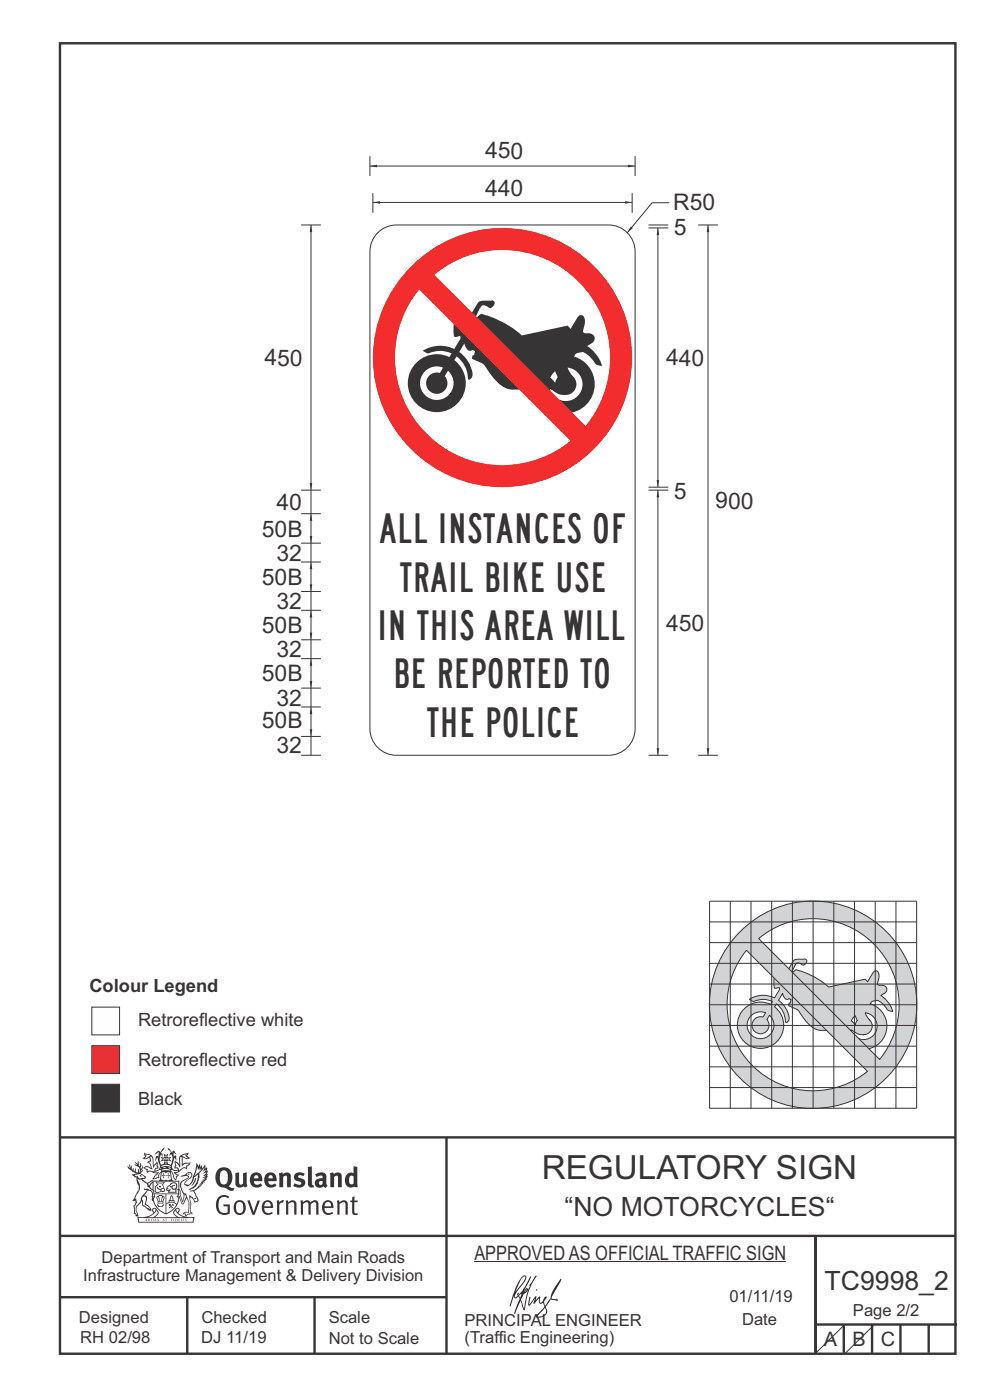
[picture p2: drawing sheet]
<svg xmlns="http://www.w3.org/2000/svg" width="210mm" height="297mm" viewBox="0 0 210 297" stroke-linecap="round" stroke-linejoin="round" font-family="sans-serif">
<g fill="none" stroke="#373435" stroke-width=".51">
<path d="M12.7 9.2h190v278h-190zM12.7 241.3h190M94.7 241.4v45.8M12.7 275.2h82M12.7 262.2h190.1M39.7 275.2v12M66.7 275.2v12M173 262.1v24.9M173 281h30M179 281v6M185 281v6M191 281v6"/>
<path d="M197 281v6"/>
</g>
<path d="M100.6 267.7h66.2" fill="none" stroke="#373435" stroke-width=".21"/>
<path d="M19.5 221.8h5.9v5.9h-5.9z" fill-rule="evenodd" fill="#ed3237" stroke="#373435" stroke-width=".21"/>
<path d="M19.5 230h5.9v5.9h-5.9z" fill-rule="evenodd" fill="#373435" stroke="#373435" stroke-width=".21"/>
<path d="M19.5 213.7h5.9v5.8h-5.9z" fill-rule="evenodd" fill="#fefefe" stroke="#373435" stroke-width=".21"/>
<g fill="#373435">
<path d="M47 248.4a2.55 2.55 0 0 0 0 2.7l.3 .2a.81 .81 0 0 0 1-1v-.5a1.04 1.04 0 0 0-1.1-1.5zM46.3 248.1a1.82 1.82 0 0 1 2.1-.2 1.82 1.82 0 0 1 .9 1.8 2.29 2.29 0 0 1-.8 2l.7 .3h.5l-.2 .6a2.87 2.87 0 0 1-2-.7 2.12 2.12 0 0 1-1.7-3.1z" fill-rule="evenodd"/>
<path d="M49.9 248.9l.8-.2v2a.46 .46 0 0 0 .3 .6 .46 .46 0 0 0 .6-.3v-2.1l.7-.2v2.4l.2 .5-.5 .3-.3-.3a1.02 1.02 0 0 1-1.2 .3 1.02 1.02 0 0 1-.6-1.1z" fill-rule="evenodd"/>
<path d="M54 249.5l-.1 .5h.9a.49 .49 0 0 0-.2-.6 .49 .49 0 0 0-.6 .1zM53.4 249.1a1.34 1.34 0 0 1 1.6-.2 1.34 1.34 0 0 1 .6 1.5v.2h-1.7a.77 .77 0 0 0 .5 .8 .77 .77 0 0 0 .9-.4l.3 .5a1.59 1.59 0 0 1-2 .2 1.59 1.59 0 0 1-.5-2.1z" fill-rule="evenodd"/>
<path d="M57 249.5l-.1 .5h1a.49 .49 0 0 0-.2-.6 .49 .49 0 0 0-.7 .1zM56.4 249.1a1.34 1.34 0 0 1 1.6-.2 1.34 1.34 0 0 1 .7 1.5v.2h-1.8a.77 .77 0 0 0 .5 .8 .77 .77 0 0 0 .9-.4l.4 .5a1.59 1.59 0 0 1-2.1 .2 1.59 1.59 0 0 1-.5-2.1z" fill-rule="evenodd"/>
<path d="M59.2 248.9l.7-.2 .1 .4a.95 .95 0 0 1 1-.3 .95 .95 0 0 1 .7 .8v2.3h-.8v-2.3a.46 .46 0 0 0-.8 .1v2.2h-.8z" fill-rule="evenodd"/>
<path d="M62.6 249.1a1.75 1.75 0 0 1 2-.1l-.2 .5-.6-.2a.43 .43 0 0 0-.6 .3l.4 .3a1.04 1.04 0 0 1 1.2 1.1 1.04 1.04 0 0 1-1.4 1l-1.2-.4 .3-.6 1 .4 .4-.4a.88 .88 0 0 0-1-.5l-.4-.2-.1-.4z" fill-rule="evenodd"/>
<path d="M65.3 247.6l.8-.2 .1 3.8 .3 .2 .1 .4a.88 .88 0 0 1-1 0 .88 .88 0 0 1-.3-1z" fill-rule="evenodd"/>
<path d="M67.8 250.6a.43 .43 0 0 0-.1 .7 .43 .43 0 0 0 .7-.1v-.7zM66.8 249.1a1.7 1.7 0 0 1 2.4 .1v1.9l.3 .4-.4 .5-.5-.4a1.03 1.03 0 0 1-1.7-.1 1.03 1.03 0 0 1 .8-1.5h.7v-.4a.8 .8 0 0 0-1.2 .1z" fill-rule="evenodd"/>
<path d="M70 248.9l.7-.2 .1 .4a.95 .95 0 0 1 1-.3 .95 .95 0 0 1 .7 .8v2.3h-.8v-2.3a.46 .46 0 0 0-.8 .1v2.2h-.8z" fill-rule="evenodd"/>
<path d="M74.3 249.5a1.48 1.48 0 0 0 0 1.7h.5l.2-.1v-1.5l-.3-.2zM75 247.4l.8 .1 .1 4.4h-.7l-.1-.2a1.26 1.26 0 0 1-1.4 0 1.26 1.26 0 0 1-.5-1.3 1.29 1.29 0 0 1 .4-1.4 1.29 1.29 0 0 1 1.4-.1z" fill-rule="evenodd"/>
<path d="M46.4 253.9a1.72 1.72 0 0 1 2.3 0l-.3 .3a1.24 1.24 0 0 0-1.4-.2 1.24 1.24 0 0 0-.6 1.4 1.49 1.49 0 0 0 1.2 1.9l.7-.1v-1.3h-.8l-.1-.4h1.3v1.9a1.93 1.93 0 0 1-2.2 0 1.93 1.93 0 0 1-.7-2.2l.2-.8z" fill-rule="evenodd"/>
<path d="M50.4 255.1a1.65 1.65 0 0 0 .2 2.2 .99 .99 0 0 0 1-1.4 .78 .78 0 0 0-.4-.8 .78 .78 0 0 0-.8 0zM50 254.9a1.33 1.33 0 0 1 1.6-.1 1.33 1.33 0 0 1 .5 1.4 1.31 1.31 0 0 1-1.3 1.6 1.31 1.31 0 0 1-1.2-1.6v-.6z" fill-rule="evenodd"/>
<path d="M52.5 254.7l.4-.1 .9 2.6 .8-2.5h.5l-1.1 3h-.5z" fill-rule="evenodd"/>
<path d="M56.3 255.2l-.2 .7h1.3a.7 .7 0 0 0-.3-.8 .7 .7 0 0 0-.8 .1zM55.9 255a1.22 1.22 0 0 1 1.5-.2 1.22 1.22 0 0 1 .5 1.5h-1.8a.93 .93 0 0 0 .5 1 .93 .93 0 0 0 1.1-.2l.2 .3a1.43 1.43 0 0 1-1.8 .1 1.43 1.43 0 0 1-.6-1.7z" fill-rule="evenodd"/>
<path d="M58.7 254.7l.4-.1 .1 .5 .4-.4 .6-.1-.2 .5a.66 .66 0 0 0-.8 .7v1.9h-.4z" fill-rule="evenodd"/>
<path d="M60.6 254.7l.4-.1 .1 .5a.94 .94 0 0 1 1-.5 .94 .94 0 0 1 .8 .8v2.3h-.5l-.1-2.5a.81 .81 0 0 0-1.2 .3v2.2h-.4z" fill-rule="evenodd"/>
<path d="M63.7 254.7l.5-.1 .1 .5 .4-.3a.78 .78 0 0 1 1.1 .3 .9 .9 0 0 1 1-.5 .9 .9 0 0 1 .8 .8v2.3h-.5l-.1-2.5a.67 .67 0 0 0-1.1 .3v2.2h-.5v-2.4l-.4-.3-.7 .4v2.3h-.5z" fill-rule="evenodd"/>
<path d="M69 255.2l-.1 .7h1.3a.7 .7 0 0 0-.3-.8 .7 .7 0 0 0-.9 .1zM68.7 255a1.22 1.22 0 0 1 1.5-.2 1.22 1.22 0 0 1 .5 1.5h-1.8a.93 .93 0 0 0 .4 1 .93 .93 0 0 0 1.2-.2l.1 .3a1.44 1.44 0 0 1-1.7 .1 1.44 1.44 0 0 1-.6-1.7z" fill-rule="evenodd"/>
<path d="M71.4 254.7l.5-.1 .1 .5a.94 .94 0 0 1 1-.5 .94 .94 0 0 1 .8 .8v2.3h-.5l-.1-2.5a.81 .81 0 0 0-1.2 .3v2.2h-.4z" fill-rule="evenodd"/>
<path d="M74.7 253.9l.5-.1v.9h.7l-.1 .3h-.6v2.2l.1 .2h.5l.1 .3a.75 .75 0 0 1-1.2-.6v-2.1h-.4v-.3h.4z" fill-rule="evenodd"/>
<path d="M30.8 244.9l1.1 .3-.9 .5h-.4l.6-.5zM31.8 245.4h.2a2.44 2.44 0 0 1 .4 1.9l.1 .5 .7-1-.1 .6 .3 .3a.57 .57 0 0 0-.6 .7l-1-.1-.5 .2 .2-.5-.8-.3 .7-.1 .9 .5 .1-.1-.6-1.3-.2-.2h.5zM30.7 244.4l-.1 .5 .2 .4-.6 .4a1.04 1.04 0 0 0 1.4-.1l.2 .6-.3 .1-.2 .4a.94 .94 0 0 1 .8 1.1l-.2-.1a1.16 1.16 0 0 0-1.5-.1l.3 .4 .4 .2 .1 .5 .2 .1 .1-.2a.94 .94 0 0 1 1.1 .2l.8 .1-1.2 1.2a1.13 1.13 0 0 0 1.2-.2l.4-.1-.1-.4 .5-.8a.83 .83 0 0 0-.6 1.1l-.3-.1-.7 .4 1.1-1.4-.5 .1-.5-.1 1.3-.5-.1-.1-.9 .4v-.3l.2-.2 .3 .1 .1-.3-.2-.4v-.6l-.1-.4-.7 1v-.7a1.42 1.42 0 0 0-1.6-1.8z" fill-rule="evenodd"/>
<path d="M38.5 245.2l.5-.2 .7-.1-.6 .3 .8 .5h-.3zM38.3 245.5l.2-.1 .1 2a1.69 1.69 0 0 1 1.6-.6l-.8 .5 .1 .5a1.1 1.1 0 0 0-1.5 .6l-.1-.5-.2-.2h-.5l.3-.4-.3-.7a1.42 1.42 0 0 1 .8 1.1l.2-.1zM37.1 246.2l.1 1-.2 .3 .1 .4h.5l.1 .2a.96 .96 0 0 1-1.1-.1l-.1 .1a1.06 1.06 0 0 0 1.3 .2v.1a.72 .72 0 0 1-1 .2l.3 .5 .6 .2-.4 .2-.1 .6-.2-.3-.4-1.1-.4-.4 .4 .9a1.54 1.54 0 0 0 .7 1.2l.2-.3a.58 .58 0 0 1 .4-.8l.2-.1h-.3l-.5-.3 .9-.5a.93 .93 0 0 1 1.2-.5v.2l.2-.2 .1-.5a.99 .99 0 0 0 .7-.8l-1.3 .1-.3 .2-.1-1.4 .9 .4 .9-.3h-.4l-.5-.4 .4-.7-.6 .2a1.46 1.46 0 0 0-1.4 2.1v.4l-.2-.4z" fill-rule="evenodd"/>
<path d="M35.6 248.9l.2 .1-.1 .3 .4 .1h-.4v.6l-.1-.6h-.3l.3-.1z" fill-rule="evenodd"/>
<path d="M34.6 248.9l.2 .1v.3l.3 .1h-.3l-.1 .6v-.6h-.4l.4-.1z" fill-rule="evenodd"/>
<path d="M34.3 248.8a.57 .57 0 0 1 .9 .2 .57 .57 0 0 1 .9-.2l.2 1.4h-.2a.57 .57 0 0 1-.9 0 .69 .69 0 0 1-1.1 0zM34.2 248.1l-.3 2.1-.2 .4h3l-.2-.4-.3-2.1h-.2v.2l-.8-.1-.8 .1v-.2z" fill-rule="evenodd"/>
<path d="M34.2 252.4a.3 .3 0 0 0 .6 0 .3 .3 0 0 0-.6 0zM33.3 250.9l.3 .3-.3 .4a.79 .79 0 0 0 0 1.3l.8-.2-.1-.3a.55 .55 0 0 1-.7-.6l.1-.1 .2 .3 .3 .2 .8-.2-.4-.7 .4-.4-.7 .2zM33 250.7l1.1 .2 .9-.2-.4 .6 .4 1.2a.56 .56 0 0 1-.8 .3l-.2 .1a.73 .73 0 0 1-.9 .1 .73 .73 0 0 1-.3-1v-.4l.6-.4z" fill-rule="evenodd"/>
<path d="M35.6 251.8l.7-.4a.58 .58 0 0 1 1-.1 .58 .58 0 0 1-.4 .9l-.3-.3a.43 .43 0 0 1 .6-.4 .57 .57 0 0 0-.8 .2l-.2-.1-.3 .1 .4 .2a.55 .55 0 0 0 .9 .4v.5h-1.3l.3-.4-.1-.1-.6 .1 .2-.3-.2-.1zM35.4 251.8l-.1 .2a.39 .39 0 0 0 .2 .6h.3l-.2 .4h1.9l-.1-.8a.86 .86 0 0 0-.1-1.3 .86 .86 0 0 0-1.3 .4z" fill-rule="evenodd"/>
<path d="M36 254.8h.8v.2h-.8zM36.4 253.8l.2 .8h-.4zM36.4 253.5l-.3 .5-.1 .6h-.2v.4l-.7 .4 .2 .1a1.48 1.48 0 0 1 2.1 .2l.2-.1-.6-.5v-.5h-.2l-.1-.6z" fill-rule="evenodd"/>
<path d="M35.8 255.4l.4 .1 .1 .3 .3-.2-.2-.2a.38 .38 0 0 1 .5 .5l-.2-.2-.3 .2 .3 .2-.3 .3-.1-.4-.4 .4-.1-.2 .4-.3-.1-.1-.2 .1z" fill-rule="evenodd"/>
<path d="M34.5 254h.2v.2l-.2 .6h-.2zM33.6 255.3h.9v.2a.55 .55 0 0 1-.8 .4v-.2l-.2-.1zM33.4 254h.2l.2 .8h-.2zM33.6 255l.8-.1 .1 .2h-.8zM33.8 253.7h.5l-.2 1.1h-.1zM33.3 253.8l-.1 .3 .3 1.1a.48 .48 0 0 0-.1 .6 .48 .48 0 0 0 .5 .2h.5a.49 .49 0 0 0 .2-.8l.3-1.1-.1-.3a1.42 1.42 0 0 0-1.5 0z" fill-rule="evenodd"/>
<path d="M33.7 251.5l.4 .1 .1 .3h-.3z" fill-rule="evenodd"/>
<path d="M41.3 250.1l.3-.2-.2 .8-.6 .8h-.2l.5-.7z" fill-rule="evenodd"/>
<path d="M39.7 249l.3-.2 .5 .2a.88 .88 0 0 1-.6 1.1 1.22 1.22 0 0 0-.8 1.3l.5 .2a.72 .72 0 0 0 .9-.4l.5-.8 .2-.6 .8-.6v.2a2.85 2.85 0 0 1-2 2.9l.1 .1a2.13 2.13 0 0 0 1.9-1.5v-.3a2.01 2.01 0 0 0 .3-1.7l1.1-1.3-.4 1 .7-.5-.7 1 .8-.4-.8 .8 .7-.2-.9 .6 .8-.1-.8 .4h.7l-.8 .3 .3 .2h-.4l.2 .3h-.4l.2 .3h-.4l.1 .2h-.1a2.16 2.16 0 0 1-2 1.1l.1 .2 .4-.1a.76 .76 0 0 1 .7 .8l.5 1.2-.6 .2a1.45 1.45 0 0 0-1.1-1.3l.2 1.8-.1 1.8 .4 .3a1.07 1.07 0 0 0-1.2 .4v-.3l-.5-.2a.87 .87 0 0 1 1.1-.1v-.7a4.4 4.4 0 0 0-.6-3.1l-.1-.3h-.2a2.16 2.16 0 0 1-.7-2.2l.3-.4 1.2-.7a.55 .55 0 0 0-.4-.8zM37.8 252.4a.76 .76 0 0 1 .3 1.1l.6 1.6 .4-1.7 .2 .1a.61 .61 0 0 1-.1 .9l-.3 .8-.2 .1-.7-1.6-.3 .1a1.18 1.18 0 0 0 .1-1.4zM41.8 247.5l.2 .7 .3-.5v.6l.4-.5a1.9 1.9 0 0 1-1.2 1.4l-.3 .3zM38.2 249.6l1.4-.2 .2 .2v.3l-.5 .2a1.26 1.26 0 0 0-.9 1.9l.2 .7a1.84 1.84 0 0 1 .1 2.1l-.4-1.4a.96 .96 0 0 0-.4-1.2l-.4 .2a.78 .78 0 0 1 0 1.3l.1 .3h.4l.4 1.1a.38 .38 0 0 0 .2 .4 .38 .38 0 0 0 .4-.1l.6-1.2a2.94 2.94 0 0 1 .4 2.5l-.1 .4h-.8l-.3 .4v.2l.4-.1 .1 .4 .2 .1a1.02 1.02 0 0 1 1.3-.5v-.4l-.3-.1 .1-1.8-.3-1.3h.1a1.14 1.14 0 0 1 .8 1 .63 .63 0 0 0 .8-.2 .63 .63 0 0 0-.2-.9l-.6-1.2 .9-.6 .2-.4h.3l-.1-.2h.4l-.1-.3h.3l-.1-.3 .5-.1-.2-.2 .6-.4v-.2h-.2l.4-.5h-.3l.3-.5-.4 .1 .4-.5v-.3l-.3 .2 .2-.7-.1-.2-.4 .3v-.8l-.6 .8-.2-.8-.2 .5-.3-.7-.1 .6-.5-.8-.1 1.4-.6 1.8a1.81 1.81 0 0 1-1 1.5l-.6-.2a1.75 1.75 0 0 1 1.1-1.2 .75 .75 0 0 0 .1-1.3 .75 .75 0 0 0-1.2 .4z" fill-rule="evenodd"/>
<path d="M41.2 254.1h.3l.2 .2-.4 .1z" fill-rule="evenodd"/>
<path d="M29.4 258.4h11.6l-.1 .8h-11.4zM31.3 258.2l.5-.1a2.48 2.48 0 0 0 1.4-1.3l.3 .5-.5 .6-.5 .3zM32.5 256.6l.3-.2 .2 .1-.3 .7zM37.2 256.8a2.65 2.65 0 0 0 1.8 1.4h-1.1l-.5-.3-.5-.6zM37.4 256.5l.2-.1 .3 .2-.3 .6zM29.2 258.2l.1 1.2h11.8l.2-1.1-.2-.1a4.1 4.1 0 0 1-3.3-.9l.3-.4-.1-.6a1.06 1.06 0 0 0-1.3 1l.2 .4 .6 .5h-4.7l.3-.1a.84 .84 0 0 0 .6-.8 .84 .84 0 0 0-.5-.8l-.3-.2h-.5l-.1 .6 .3 .4a4.2 4.2 0 0 1-3.4 .9z" fill-rule="evenodd"/>
<path d="M31 258.7l.1 .2h-.2zM31 258.5l-.3 .6 .4-.2 .2 .2z" fill-rule="evenodd"/>
<path d="M31.3 258.6h.3v.4a.25 .25 0 0 0 .2-.1 .25 .25 0 0 0-.1-.3h.1a.29 .29 0 0 1 0 .4 .29 .29 0 0 1-.4 0 .29 .29 0 0 1 0-.4z" fill-rule="evenodd"/>
<path d="M32.2 258.6a.22 .22 0 0 1 .3 .2 .22 .22 0 0 1-.3 .2zM32 258.6l.1 .4a.33 .33 0 0 0 .4 0 .33 .33 0 0 0 0-.4 .33 .33 0 0 0-.5 0z" fill-rule="evenodd"/>
<path d="M32.9 258.7l.1 .2h-.2zM32.9 258.5l-.2 .6 .3-.2 .2 .2z" fill-rule="evenodd"/>
<path d="M33.3 258.6h.2l.1 .1 .2-.1-.2 .2 .2 .3-.3-.3-.1 .3h-.1l.2-.3z" fill-rule="evenodd"/>
<path d="M34.7 258.7l.1 .2h-.2zM34.7 258.5l-.3 .6 .4-.2 .2 .2z" fill-rule="evenodd"/>
<path d="M35 258.5h.5l-.2 .1v.5h-.2l.1-.5z" fill-rule="evenodd"/>
<path d="M36.2 258.6l.3-.1-.1 .1v.2h.1h-.1v.3h-.2z" fill-rule="evenodd"/>
<path d="M36.7 258.6h.2v.5h-.2z" fill-rule="evenodd"/>
<path d="M37.3 258.6a.22 .22 0 0 1 .3 .2 .22 .22 0 0 1-.3 .2zM37.1 258.6v.4a.33 .33 0 0 0 .5 0 .33 .33 0 0 0 0-.4 .33 .33 0 0 0-.5 0z" fill-rule="evenodd"/>
<path d="M37.8 258.6l.4-.1-.2 .1v.2h.1h-.1v.2l.2 .1h-.4z" fill-rule="evenodd"/>
<path d="M38.4 258.6h.2l-.1 .4 .2 .1h-.3z" fill-rule="evenodd"/>
<path d="M38.9 258.6h.2v.5h-.2z" fill-rule="evenodd"/>
<path d="M39.3 258.6h.2h-.1l.2 .3-.2 .2-.1-.1v-.1l.2 .1z" fill-rule="evenodd"/>
<path d="M34.2 247.4a1.51 1.51 0 0 1 2 .2 2.67 2.67 0 0 0-2.1 0zM35.7 247.6l.4 .1 .1 .3-.4-.1zM34.6 247.6h.5l.1 .2h-.4zM34 247.8l.3 .2h-.3zM34.9 246.9l.3-.2 .3 .2zM34.9 245.6l.2 .1v.3h-.2zM35 245.1l.2 .2 .2-.2-.1 .3h-.2zM35.1 246.3h.2l.1 .4-.2-.2-.2 .2zM35.3 245.7l.2-.1v.4h-.2zM34.4 245.7h.3l.1 .3-.4 .1 .2-.2zM35.7 245.7h.3l-.2 .2 .2 .2-.4-.1zM32.7 244.9l1-.5-.1 1-.2-.2-.3 .2-.3 1.1 .5-1 .3 .9a1.84 1.84 0 0 1 .2 1.7l.4 .1a2.48 2.48 0 0 1 2.2 0l.2-.2-.2-.7 .7-1.8 .4 .7-.2-1-.2-.1-.2 .3v-.9l.6 .4-.6-.8-.3 .1-.1 .4-.5-.9-.5-.3 .2 .5 .6 .5-.5 .8 .4-.4a2.06 2.06 0 0 1 0 2.3l-.5-.2-.2-.6 .1-.1 .8 .2-.4-.5 .4-.5-.7 .2-.2-.2 .2-.7-.5 .4-.5-.4 .2 .7-.2 .2-.7-.2 .4 .5-.4 .5 .8-.2 .1 .1-.2 .6-.5 .2a2.02 2.02 0 0 1 0-2.2l.3 .5-.1-.7-.3-.1 .8-1.2-.4 .3-.5 .8-.2-.3a.8 .8 0 0 0-.8 .5z" fill-rule="evenodd"/>
<path d="M29.2 250.1l.3 .1a.61 .61 0 0 1 .8 .4l.3 .2a.8 .8 0 0 1 .6 1l.4 .1 .5 .5a1 1 0 0 1 .5 1.1l-.1 .7v-.5h-.1a.96 .96 0 0 0-.8-1.3l-.2-.2h-.7l-.1-.1-.1 .1 .1 .3h.6l-1.2 1.3-.2 1-.4 .6a1.33 1.33 0 0 0-.5 1.8l.2 .5a1.26 1.26 0 0 1-.5-1.5l-.1-.3a1.56 1.56 0 0 0 .4-1.7l-.3 .2 .2-.5a3.2 3.2 0 0 0 .7-3zM30.4 253.9h.4a2.06 2.06 0 0 1-.1 1.6l.7 .5 .4 .4-.6-.1-.8-.6-.1-.9a.51 .51 0 0 1 .1-.9zM28.6 249.3a1.52 1.52 0 0 1 2.1 .5l-1.1 .2-.2-.1-.1-.4h-.5zM27.5 247v.8l-.3-.4h-.1a3.1 3.1 0 0 0 1.9 1.6l-1 .1 .5 .6 .5 .1 .1 1.1a1.84 1.84 0 0 1-.3 2.5l-.4 .9-.3 .4 .2 .1 .4-.1 .1 .4-.2 .5-.3 .2 .1 1.7h.2l.3 .5 .1 .1 .4-.1-.1-.5a1.3 1.3 0 0 1-.1-1.7l.9-1 .1 1.1 .6 .2 .5 .5 .1-.1 .2 .3h.5a1.85 1.85 0 0 0-1.2-1.4l.1-.3a1.39 1.39 0 0 0 0-1.4l-.5-.1 .5-.5a.66 .66 0 0 1 .9-.4 .66 .66 0 0 1 .3 .9l-.1 .4 .2-.1v.2l-.1 .3 .2 .5 .1-.3a2.24 2.24 0 0 0 .1-2.2 .73 .73 0 0 1-.7-.7 .73 .73 0 0 1 .6-.7v-.2a.94 .94 0 0 0-.9 .8 .48 .48 0 0 1-.1-.6 .48 .48 0 0 1 .5-.2l.5-.3a.51 .51 0 0 0-.8 .2l-.5 .2-1-.8h.6l.2-.5-1.2-.7 .5-.5v-.3l-.5 .4 .1-.2a.69 .69 0 0 0 .2-1v.4l-.2 .3v-1.1l-.3-.2 .1 .6-.1 .2-.4-1.3v.7l-.6-.4 .5 .7-.6-.2 .3 .3a1 1 0 0 1 .7 1.4l-.2-.8v.9l-.5-.2v-.8l-.2 .7-.2-.1-.1-.6-.2 .4-.2-.2 .1-.7-.2 .5z" fill-rule="evenodd"/>
<path d="M29.6 249.4l.2-.1 .3 .2z" fill-rule="evenodd"/>
<path d="M32.4 250.5h5.6v2l-.2-.1v-1.7h-5.2v2.5h5.2v-.8l.1 .2-.1 1.1v-.3h-2.5v4a4.1 4.1 0 0 0 2.6-3.6l.1-.1a4 4 0 0 1-2.8 3.9 4.2 4.2 0 0 1-2.8-4.7l.1 1.2 .1-.1a3.8 3.8 0 0 0 2.5 3.4v-4h-2.5l-.2-.9z" fill-rule="evenodd"/>
<circle cx="40" cy="249.1" r=".17"/>
</g>
<g fill="#252726">
<path d="M111.6 273.7l.2-.2-.5 .7zM110.4 274.5l.3 .1-.3 .7-.3-.4zM110.9 270.9l.5-.1a9.3 9.3 0 0 1-2 3.2l-.1 .2 1-2.5zM110.6 271a14.7 14.7 0 0 0-2.2 4.9l-.3 1.2 .1 .1 .8-2.4a.42 .42 0 0 0 .2 .7 .42 .42 0 0 0 .6-.3l.2-.2 .2 .6-1.1 3.1h.2l1.1-2.8 .6 1.9 .2 .2 .2-.5a13.5 13.5 0 0 1 2-6.2l.5-.5-.2-.2-1.6 2.1 .4-.1a14.9 14.9 0 0 0-1.3 5.1l-.4-1.2a1.39 1.39 0 0 1 .2-1.8l.1-.2a.92 .92 0 0 0 .8-1.2 .75 .75 0 0 0-.7 .7l-.2 .2 1.6-3.4h-.1l-.4 .7a10.5 10.5 0 0 1-2.2 3.2l.2-.4a.32 .32 0 0 0-.4 .2 .32 .32 0 0 0 .1 .4l-.5 .4a3.2 3.2 0 0 1 1.1-2.3l.5-.6a2.49 2.49 0 0 0 .7-1.6l-.3-.2z" fill-rule="evenodd"/>
<path d="M115.6 277.5a1.15 1.15 0 0 1 .1 1.3 1.15 1.15 0 0 1-1.2 .5h-.5zM112.3 275.1l-.3 1.7 .3 .2 1.2-1.5-.3 1.1 1.1-1.2a.94 .94 0 0 0 .4 1.2l.5-.3 .3 .9-1.2 1.3a.98 .98 0 0 0-.5 1 1.9 1.9 0 0 0 2.3-1.3l-.1-.3a1.02 1.02 0 0 1 .3-1.4l.5-.9 1.5 .3-.2-.5v.3l-1.1-.2v-.2l2-3.6 .1-.3-.1-.1-1.8 2.7a6.6 6.6 0 0 1-1.5 3l-.2-.2a1.01 1.01 0 0 1 .4-1.4l.1-.2-.3-.2-.3 .5-.2 .5-.5 .4-.2-.4 .1-.9-.2-.1-.8 .9 .2-.9h-.1l-1.4 1.7 .2-1.4v-.1z" fill-rule="evenodd"/>
<path d="M113.7 273.5l.3 .3h-.3z" fill-rule="evenodd"/>
</g>
<path d="M179 281.2l-6.1 6" fill="none" stroke="#373435" stroke-width=".21"/>
<g fill="#d2d3d5" stroke="#373435" stroke-width=".21">
<path d="M183.5 214.9l.4 .8 .6 .7a1.81 1.81 0 0 1 .4 2 1.81 1.81 0 0 1-1.8 1.1l-1.2-.2-1.4-.8a2.85 2.85 0 0 0 4.9 1 2.85 2.85 0 0 0-1.9-4.6zM159.1 215.7a2.85 2.85 0 0 0 .4 4 2.85 2.85 0 0 0 4-.3 2.85 2.85 0 0 0-.3-4l-.5 .9a1.81 1.81 0 0 1-.7 2.9 1.81 1.81 0 0 1-2.5-1.6 1.81 1.81 0 0 1 2.3-1.8l.6-.9a2.84 2.84 0 0 0-3.3 .8zM164.4 206.3l.6 .3a1.19 1.19 0 0 0 1.4 .5l2.1-3.4 .5-.2h1.9a.71 .71 0 0 1 0 1 .71 .71 0 0 1-1.1 0 .83 .83 0 0 0-1.2 .4l-.2 .4a.99 .99 0 0 0-.4 1.1l.9-.7 .8 .3a16.1 16.1 0 0 1 6.1 3.4l7.7-1.7 .5 .6 .7-1.1a2.07 2.07 0 0 1 1.1-1.3l.6 .5 .1 .5-.4 1.9a1.08 1.08 0 0 0 1.2 .2 .94 .94 0 0 1 .8 .9 .94 .94 0 0 1-.8 1l-.5 .3a5.1 5.1 0 0 1 2.5 3.4l-.6-.2a1.31 1.31 0 0 1-.9-.9l-.8-.8a1.63 1.63 0 0 0-2-.2l-.4 .5a4.9 4.9 0 0 1 1.9 8.3 4.9 4.9 0 0 1-8.1-2.8 12.7 12.7 0 0 1-5.5-.2 11.7 11.7 0 0 1-3.5-3.9l-2.1-1.1 .1-.5h.3l.1-.6v-.2l-.3-.1a.9 .9 0 0 1-1.3-.7l-.2-.4-.9 1.4a4.9 4.9 0 0 1 2.2 4.3l-.5 .4-.2-.1a4.9 4.9 0 0 0-1.9-3.8l-.4 .6a4.9 4.9 0 0 1-.8 8.3 4.9 4.9 0 0 1-7.1-4.4 4.9 4.9 0 0 1 7.1-4.4l.3-.7a4.7 4.7 0 0 0-3.8 0h-.3l-.7-.4a5.3 5.3 0 0 1 5.3-.3l1.1-2-.2-.2-.8 .2a5.7 5.7 0 0 1 0-3.4zM181.1 215.7l.3-.2 .4 1-.4 .9-.8-.8z" fill-rule="evenodd"/>
<path d="M150.5 213.1a22 22 0 0 1 44 0 22 22 0 0 1-44 0zM158.3 201.6a18.2 18.2 0 0 0 1.3 24.4 18.2 18.2 0 0 0 24.4 1.3zM160.9 199.1a18.2 18.2 0 0 1 24.5 1.2 18.2 18.2 0 0 1 1.2 24.5z" fill-rule="evenodd"/>
</g>
<g fill="none" stroke="#373435" stroke-width=".21">
<path d="M141.9 43h-3.6l-5.2 6.4M150.5 191.2h43.9v43.9h-43.9zM150.5 200h43.9M150.5 195.6h43.9M154.9 191.2v43.9M159.3 191.2v43.9M163.7 191.2v43.9M168.1 191.2v43.9M172.5 191.2v43.9M176.9 191.2v43.9M181.3 191.2v43.9M185.7 191.2v43.9"/>
<path d="M190 191.2v43.9M150.5 217.5h43.9M150.5 213.1h43.9M150.5 208.8h43.9M150.5 204.4h43.9M150.5 230.7h43.9M150.5 226.3h43.9M150.5 221.9h43.9M185.3 281.2l-6.1 6"/>
</g>
<path d="M133.8 48l.4 .4-1.1 1z" fill="#373435"/>
<path d="M66 47.7v56.3M80.1 49.4a5.6 5.6 0 0 1 4-1.7h45a5.6 5.6 0 0 1 5.6 5.7v101.2a5.6 5.6 0 0 1-5.6 5.6h-45a5.6 5.6 0 0 1-5.6-5.6v-101.2a5.6 5.6 0 0 1 1.6-4z" fill="none" stroke="#373435" stroke-width=".21"/>
<g fill="#373435">
<path d="M66 47.7l.2 1.5h-.5z"/>
<path d="M65.7 102.5h.5l-.2 1.5z"/>
</g>
<path d="M78.5 35.2h56.2" fill="none" stroke="#373435" stroke-width=".21"/>
<g fill="#373435">
<path d="M133.2 35l1.5 .2-1.5 .3z"/>
<path d="M78.5 35.2l1.5-.2v.5z"/>
</g>
<path d="M78.5 33.1v4.2M134.7 33.1v4.2M63.9 47.7h4.2M148.1 47.7h4.2M150.2 47.7v112.5M63.9 104h4.2M63.9 156.2h4.2M63.9 150h4.2M63.9 146h4.2M66 156.2v4M63.9 160.2h4.2M148.1 160.2h4.2" fill="none" stroke="#373435" stroke-width=".21"/>
<g fill="#373435">
<path d="M150.2 47.7l.3 1.5h-.6z"/>
<path d="M149.9 158.7h.6l-.3 1.5z"/>
<path d="M120.4 78l.5 1.1 .7 .8a2.26 2.26 0 0 1 .5 2.5 2.26 2.26 0 0 1-2.2 1.4l-1.3-.2-2-1.1a3.6 3.6 0 0 0 6.1 1.3 3.6 3.6 0 0 0-2.3-5.8zM90.1 78.8a3.6 3.6 0 0 0 .1 5 3.6 3.6 0 0 0 5.1-.1 3.6 3.6 0 0 0-.3-5.1l-.7 1.2a2.26 2.26 0 0 1-.8 3.6 2.26 2.26 0 0 1-3.1-2 2.26 2.26 0 0 1 2.9-2.3l.7-1.1a3.5 3.5 0 0 0-3.9 .8zM96.4 67.3a1.96 1.96 0 0 1 1.6 1h1l2.6-4.3 .6-.2h1.9a.6 .6 0 0 1 .8 .2 .6 .6 0 0 1-.2 .8 .84 .84 0 0 1-1.4 .2 1.03 1.03 0 0 0-1.6 .6l-.7 1.4v.4l1.1-.8 1 .3a20.1 20.1 0 0 1 7.6 4.3l9.7-2.1 .6 .7 .9-1.4a2.96 2.96 0 0 1 1.3-1.6 1.03 1.03 0 0 1 .9 1.3l-.4 2.3a1.35 1.35 0 0 0 1.4 .3 1.18 1.18 0 0 1 1 1.1 1.18 1.18 0 0 1-1 1.2l-.6 .4a7.2 7.2 0 0 1 3.2 4.2l-.9-.1a1.66 1.66 0 0 1-1.1-1.1l-1-1.1a1.68 1.68 0 0 0-1.5-.6l-.1 .1a1.24 1.24 0 0 0-1.3 .7l-.1 .1a6.1 6.1 0 0 1 2.4 10.5 6.1 6.1 0 0 1-10.2-3.6l-4.2 .2a5.4 5.4 0 0 1-5.2-2.7l-.5-.7a5.1 5.1 0 0 0-3.3-2.9l-.6-.3 .2-.7h.3l.2-1-.7-.1a.82 .82 0 0 1-1.3-.6l-.3-.8-1.1 1.8a7 7 0 0 1 2.9 4.7l-.4 .9-.4 .3-.2-.1a6.2 6.2 0 0 0-2.4-4.9l-.5 .8a6.1 6.1 0 0 1-1 10.4 6.1 6.1 0 0 1-8.9-5.5 6.1 6.1 0 0 1 8.8-5.5l.5-.8a5.9 5.9 0 0 0-4.8 0l-.4-.1-.9-.4a6.6 6.6 0 0 1 6.7-.5l1.3-2.1v-.4l-.2-.2-1 .2a4.2 4.2 0 0 1-.3-2.7zM117.4 79.1l.4-.3 .5 1.2-.5 1.2-1.1-1z" fill-rule="evenodd"/>
</g>
<path d="M87.9 55.8a27.5 27.5 0 0 1 38.9 1.4 27.5 27.5 0 0 1-1.5 38.9 27.5 27.5 0 0 1-38.8-1.5 27.3 27.3 0 0 1 1.4-38.8zM88.9 61.4a22.8 22.8 0 0 0 1.6 30.6 22.8 22.8 0 0 0 30.5 1.5zM92.2 58.3a22.8 22.8 0 0 1 30.5 1.5 22.8 22.8 0 0 1 1.5 30.6z" fill-rule="evenodd" fill="#f32c2e"/>
<path d="M139.6 48.4v55" fill="none" stroke="#373435" stroke-width=".21"/>
<g fill="#373435">
<path d="M139.6 48.4l.2 1.5h-.5z"/>
<path d="M139.3 101.8h.5l-.2 1.6z"/>
</g>
<path d="M79.1 42.9h55" fill="none" stroke="#373435" stroke-width=".21"/>
<g fill="#373435">
<path d="M132.6 42.7l1.5 .2-1.5 .3z"/>
<path d="M79.1 42.9l1.5-.2v.5z"/>
</g>
<path d="M79.1 41v4.2M134.1 41v4.2M137.6 48.4h4.2M137.6 103.4h4.2M137.6 104h4.2M139.6 104v56.2M137.6 160.2h4.2" fill="none" stroke="#373435" stroke-width=".21"/>
<g fill="#373435">
<path d="M139.3 158.7h.5l-.2 1.5z"/>
<path d="M139.6 104l.2 1.5h-.5z"/>
</g>
<path d="M137.6 47.7h4.2M66 150v6.2" fill="none" stroke="#373435" stroke-width=".21"/>
<g fill="#373435">
<path d="M66 150l.2 1.5h-.5z"/>
<path d="M65.7 154.7h.5l-.2 1.5z"/>
</g>
<path d="M63.9 139.7h4.2M63.9 135.7h4.2M66 139.7v10.3" fill="none" stroke="#373435" stroke-width=".21"/>
<g fill="#373435">
<path d="M66 139.7l.2 1.5h-.5z"/>
<path d="M65.7 144.5h.5l-.2 1.5z"/>
</g>
<path d="M63.9 129.5h4.2M63.9 125.5h4.2M66 129.5v10.2" fill="none" stroke="#373435" stroke-width=".21"/>
<g fill="#373435">
<path d="M66 129.5l.2 1.5h-.5z"/>
<path d="M65.7 134.2h.5l-.2 1.5z"/>
</g>
<path d="M63.9 119.2h4.2M63.9 115.2h4.2M66 119.2v10.3" fill="none" stroke="#373435" stroke-width=".21"/>
<g fill="#373435">
<path d="M66 119.2l.2 1.5h-.5z"/>
<path d="M65.7 124h.5l-.2 1.5z"/>
</g>
<path d="M63.9 109h4.2M66 109v10.2" fill="none" stroke="#373435" stroke-width=".21"/>
<g fill="#373435">
<path d="M66 109l.2 1.5h-.5z"/>
<path d="M65.7 113.7h.5l-.2 1.5z"/>
</g>
<path d="M66 104v5" fill="none" stroke="#373435" stroke-width=".21"/>
<g font-size="8.7" fill="#373435">
<text x="80.4" y="115.2">ALL INSTANCES OF</text>
<text x="84.8" y="125.5">TRAIL BIKE USE</text>
<text x="80" y="135.7">IN THIS AREA WILL</text>
<text x="83.3" y="146">BE REPORTED TO</text>
<text x="90.5" y="156.4">THE POLICE</text>
</g>
<text font-size="7.1" fill="#373435" x="114.9" y="250.1">REGULATORY SIGN</text>
<g font-size="5.6" fill="#373435">
<text x="119.7" y="258.1">“NO MOTORCYCLES“</text>
<text x="174.9" y="273.7">TC9998_2</text>
</g>
<g font-size="4.9" fill="#373435">
<text x="102.9" y="33.6" transform="rotate(1 102.9 33.6)">450</text>
<text x="102.9" y="41.6" transform="rotate(1 102.9 41.6)">440</text>
<text x="142.8" y="44.5">R50</text>
<text x="142.9" y="49.8" transform="rotate(1 142.9 49.8)">5</text>
<text x="56.1" y="77.5" transform="rotate(1 56.1 77.5)">450</text>
<text x="141.3" y="77.5" transform="rotate(1 141.3 77.5)">440</text>
<text x="142.9" y="105.9" transform="rotate(1 142.9 105.9)">5</text>
<text x="151.7" y="107.9" transform="rotate(1 151.7 107.9)">900</text>
<text x="55.6" y="113.9" transform="rotate(1 55.6 113.9)">50B</text>
<text x="58.7" y="108.2" transform="rotate(1 58.7 108.2)">40</text>
<text x="58.7" y="119" transform="rotate(1 58.7 119)">32</text>
<text x="55.6" y="124.1" transform="rotate(1 55.6 124.1)">50B</text>
<text x="58.7" y="129.2" transform="rotate(1 58.7 129.2)">32</text>
<text x="55.6" y="134.2" transform="rotate(1 55.6 134.2)">50B</text>
<text x="141.3" y="133.8" transform="rotate(1 141.3 133.8)">450</text>
<text x="58.7" y="139.5" transform="rotate(1 58.7 139.5)">32</text>
<text x="55.6" y="144.4" transform="rotate(1 55.6 144.4)">50B</text>
<text x="58.7" y="149.7" transform="rotate(1 58.7 149.7)">32</text>
<text x="55.6" y="154.5" transform="rotate(1 55.6 154.5)">50B</text>
<text x="58.7" y="159.7" transform="rotate(1 58.7 159.7)">32</text>
</g>
<g font-size="4.2" fill="#373435">
<text x="100.6" y="267.2">APPROVED AS OFFICIAL TRAFFIC SIGN</text>
<text x="174.7" y="285.6">A</text>
<text x="180.9" y="285.5">B</text>
<text x="186.8" y="285.5">C</text>
</g>
<g font-size="3.9" fill="#373435">
<text x="19" y="210.5">Colour Legend</text>
<text x="29.3" y="217.6">Retroreflective white</text>
<text x="29.3" y="226.2">Retroreflective red</text>
<text x="29.3" y="234.3">Black</text>
</g>
<g font-size="3.5" fill="#373435">
<text x="21.6" y="267.9">Department of Transport and Main Roads</text>
<text x="17.7" y="271.8">Infrastructure Management &amp; Delivery Division</text>
<text x="16.7" y="280.6">Designed</text>
<text x="42.7" y="280.6">Checked</text>
<text x="69.7" y="280.6">Scale</text>
<text x="98.5" y="281.3">PRINCIPAL ENGINEER</text>
<text x="154.7" y="276.2">01/11/19</text>
<text x="157.4" y="281.2">Date</text>
<text x="180.9" y="279.1">Page 2/2</text>
<text x="17" y="284.8">RH 02/98</text>
<text x="42.7" y="284.8">DJ 11/19</text>
<text x="69.7" y="285.2">Not to Scale</text>
<text x="98.5" y="284.8">(Traffic Engineering)</text>
</g>
</svg>
